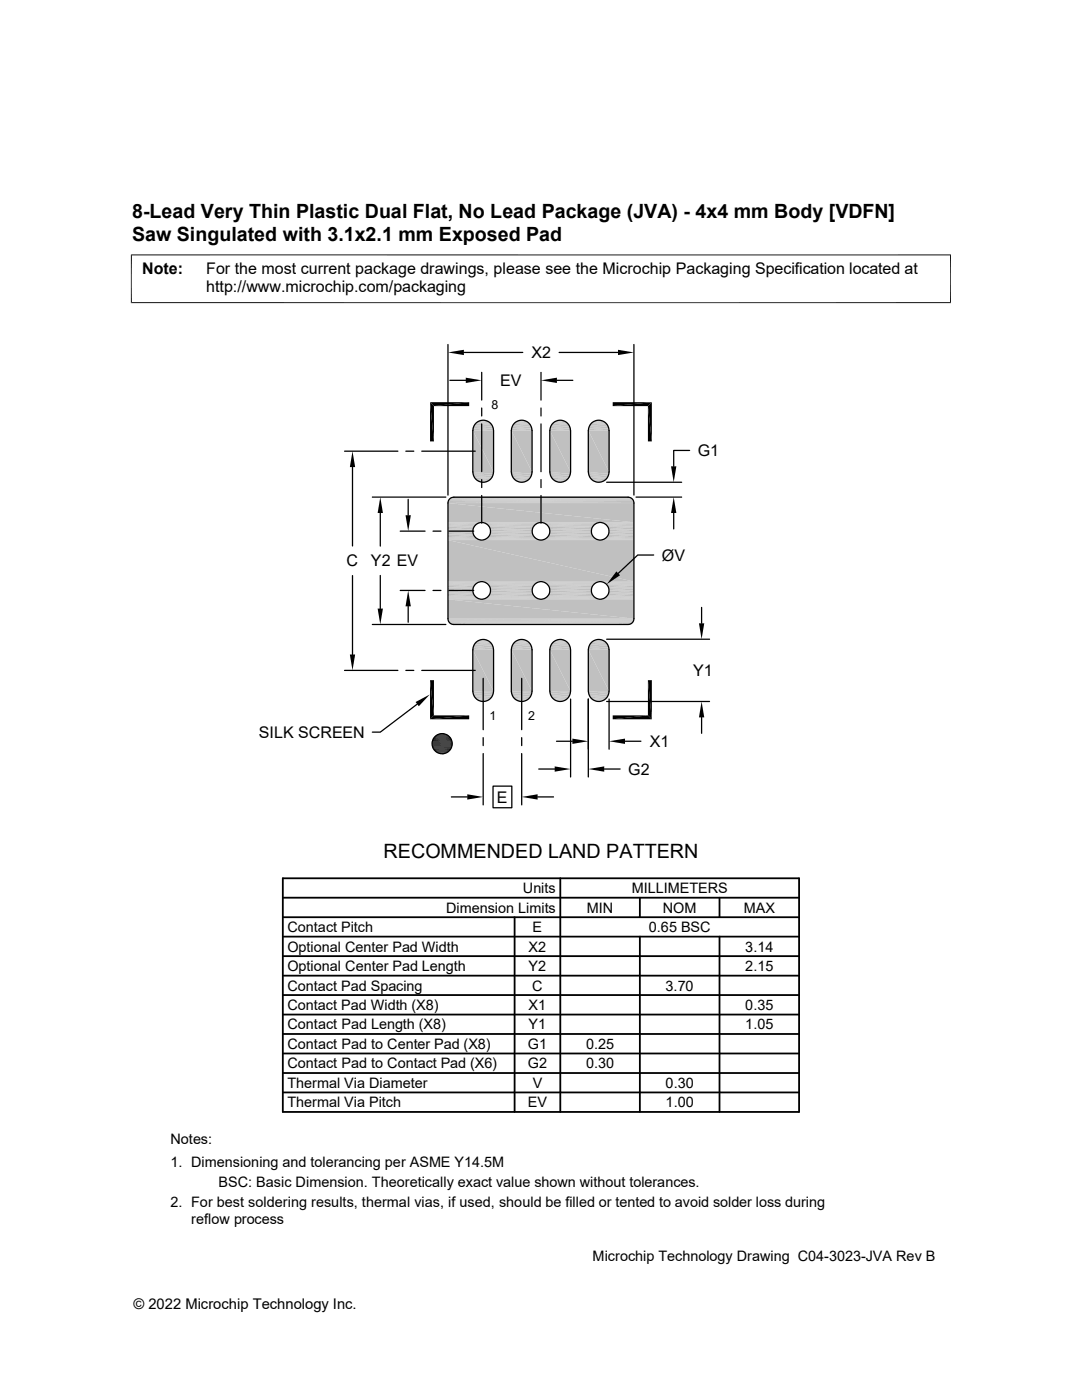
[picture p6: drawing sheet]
<svg xmlns="http://www.w3.org/2000/svg" width="216mm" height="279mm" viewBox="0 0 216 279" stroke-linecap="round" stroke-linejoin="round" font-family="sans-serif">
<g fill="#c0c0c0">
<path d="M118.9 83.9h1.1z"/>
<path d="M119.3 83.9h.7z"/>
<path d="M111.2 83.9h1.2z"/>
<path d="M111.6 83.9h.8z"/>
<path d="M103.5 83.9h1.2z"/>
<path d="M103.9 83.9h.8z"/>
<path d="M95.8 83.9h1.2z"/>
<path d="M96.2 83.9h.8z"/>
<path d="M118.6 84.1l.3-.2 1.5 .2z"/>
<path d="M118.9 83.9h1.1l.4 .2z"/>
<path d="M110.8 84.1l.4-.2 1.5 .2z"/>
<path d="M111.2 83.9h1.2l.3 .2z"/>
<path d="M103.2 84.1l.3-.2 1.5 .2z"/>
<path d="M103.5 83.9h1.2l.3 .2z"/>
<path d="M95.5 84.1l.3-.2 1.5 .2z"/>
<path d="M95.8 83.9h1.2l.3 .2z"/>
</g>
<path d="M95.2 84.2h2.5M102.8 84.2h2.5M110.5 84.2h2.5M118.2 84.2h2.5" fill="none" stroke="#c0c0c0" stroke-width=".2"/>
<path d="M94.9 84.4h3M102.6 84.4h3M110.3 84.4h3M117.9 84.4h3.1" fill="none" stroke="#c0c0c0" stroke-width=".25"/>
<path d="M94.7 84.7h3.5M102.3 84.7h3.6M110 84.7h3.5M117.7 84.7h3.5" fill="none" stroke="#c0c0c0" stroke-width=".32"/>
<path d="M94.5 85h3.8M102.2 85h3.8M109.9 85h3.8M117.5 85h3.9" fill="none" stroke="#c0c0c0" stroke-width=".34"/>
<path d="M94.4 85.4h4M102.1 85.4h4M109.7 85.4h4.1M117.4 85.4h4.1" fill="none" stroke="#c0c0c0" stroke-width=".36"/>
<path d="M94.3 85.7h4.2M102 85.7h4.2M109.7 85.7h4.2M117.4 85.7h4.1" fill="none" stroke="#c0c0c0" stroke-width=".38"/>
<g fill="#c0c0c0">
<path d="M117.4 85.9l4.1 8.3h-4.1z"/>
<path d="M117.4 85.9h4.1v8.3z"/>
<path d="M109.7 85.9l4.2 8.3h-4.2z"/>
<path d="M109.7 85.9h4.2v8.3z"/>
<path d="M102 85.9l4.2 8.3h-4.2z"/>
<path d="M102 85.9h4.2v8.3z"/>
<path d="M94.3 85.9l4.2 8.3h-4.2z"/>
<path d="M94.3 85.9h4.2v8.3z"/>
</g>
<path d="M94.3 94.4h4.2M94.4 94.8h4M102 94.4h4.2M102.1 94.8h4M109.7 94.4h4.2M109.7 94.8h4.1M117.4 94.4h4.1M117.4 94.8h4.1" fill="none" stroke="#c0c0c0" stroke-width=".38"/>
<path d="M94.5 95.1h3.8M102.2 95.1h3.8M109.9 95.1h3.8M117.5 95.1h3.9" fill="none" stroke="#c0c0c0" stroke-width=".34"/>
<path d="M94.7 95.4h3.5M102.3 95.4h3.6M110 95.4h3.5M117.7 95.4h3.5" fill="none" stroke="#c0c0c0" stroke-width=".3"/>
<path d="M94.9 95.7h3M102.6 95.7h3M110.3 95.7h3M117.9 95.7h3.1" fill="none" stroke="#c0c0c0" stroke-width=".25"/>
<path d="M95.2 95.9h2.5M102.8 95.9h2.5M110.5 95.9h2.5M118.2 95.9h2.5" fill="none" stroke="#c0c0c0" stroke-width=".21"/>
<g fill="#c0c0c0">
<path d="M118.6 96.1l1.4 .1z"/>
<path d="M118.6 96.1h1.8l-.4 .1z"/>
<path d="M110.8 96.1l1.6 .1z"/>
<path d="M110.8 96.1h1.9l-.3 .1z"/>
<path d="M103.2 96.1l1.5 .1z"/>
<path d="M103.2 96.1h1.8l-.3 .1z"/>
<path d="M95.5 96.1l1.5 .1z"/>
<path d="M95.5 96.1h1.8l-.3 .1z"/>
<path d="M118.9 96.2l.8 .1z"/>
<path d="M118.9 96.2h1.1z"/>
<path d="M111.2 96.2l.8 .1z"/>
<path d="M111.2 96.2h1.2z"/>
<path d="M103.5 96.2l.8 .1z"/>
<path d="M103.5 96.2h1.2z"/>
<path d="M95.8 96.2l.8 .1z"/>
<path d="M95.8 96.2h1.2z"/>
<path d="M118.9 127.7h1.1z"/>
<path d="M119.3 127.6l.7 .1z"/>
<path d="M111.2 127.7h1.2z"/>
<path d="M111.6 127.6l.8 .1z"/>
<path d="M103.5 127.7h1.2z"/>
<path d="M103.9 127.6l.8 .1z"/>
<path d="M95.8 127.7h1.2z"/>
<path d="M96.2 127.6l.8 .1z"/>
<path d="M118.6 127.8l.3-.1 1.5 .1z"/>
<path d="M118.9 127.7l1.5 .1z"/>
<path d="M110.8 127.8l.4-.1 1.5 .1z"/>
<path d="M111.2 127.7l1.5 .1z"/>
<path d="M103.2 127.8l.3-.1 1.5 .1z"/>
<path d="M103.5 127.7l1.5 .1z"/>
<path d="M95.5 127.8l.3-.1 1.5 .1z"/>
<path d="M95.8 127.7l1.5 .1z"/>
</g>
<path d="M95.2 127.9h2.5M102.8 127.9h2.5M110.5 127.9h2.5M118.2 127.9h2.5" fill="none" stroke="#c0c0c0" stroke-width=".21"/>
<path d="M94.9 128.1h3M102.6 128.1h3M110.3 128.1h3M117.9 128.1h3.1" fill="none" stroke="#c0c0c0" stroke-width=".25"/>
<path d="M94.7 128.4h3.5M102.3 128.4h3.6M110 128.4h3.5M117.7 128.4h3.5" fill="none" stroke="#c0c0c0" stroke-width=".3"/>
<path d="M94.5 128.7h3.8M102.2 128.7h3.8M109.9 128.7h3.8M117.5 128.7h3.9" fill="none" stroke="#c0c0c0" stroke-width=".34"/>
<path d="M94.3 129.5h4.2M94.4 129.1h4M102 129.5h4.2M102.1 129.1h4M109.7 129.5h4.2M109.7 129.1h4.1M117.4 129.5h4.1M117.4 129.1h4.1" fill="none" stroke="#c0c0c0" stroke-width=".38"/>
<g fill="#c0c0c0">
<path d="M117.4 129.7l4.1 8.2h-4.1z"/>
<path d="M117.4 129.7h4.1v8.2z"/>
<path d="M109.7 129.7l4.2 8.2h-4.2z"/>
<path d="M109.7 129.7h4.2v8.2z"/>
<path d="M102 129.7l4.2 8.2h-4.2z"/>
<path d="M102 129.7h4.2v8.2z"/>
<path d="M94.3 129.7l4.2 8.2h-4.2z"/>
<path d="M94.3 129.7h4.2v8.2z"/>
</g>
<path d="M94.3 138.1h4.2M102 138.1h4.2M109.7 138.1h4.2M117.4 138.1h4.1" fill="none" stroke="#c0c0c0" stroke-width=".38"/>
<path d="M94.4 138.5h4M102.1 138.5h4M109.7 138.5h4.1M117.4 138.5h4.1" fill="none" stroke="#c0c0c0" stroke-width=".36"/>
<path d="M94.5 138.9h3.8M102.2 138.9h3.8M109.9 138.9h3.8M117.5 138.9h3.9" fill="none" stroke="#c0c0c0" stroke-width=".34"/>
<path d="M94.7 139.2h3.5M102.3 139.2h3.6M110 139.2h3.5M117.7 139.2h3.5" fill="none" stroke="#c0c0c0" stroke-width=".32"/>
<path d="M94.9 139.5h3M102.6 139.5h3M110.3 139.5h3M117.9 139.5h3.1" fill="none" stroke="#c0c0c0" stroke-width=".25"/>
<path d="M95.2 139.7h2.5M102.8 139.7h2.5M110.5 139.7h2.5M118.2 139.7h2.5" fill="none" stroke="#c0c0c0" stroke-width=".2"/>
<g fill="#c0c0c0">
<path d="M118.6 139.8l1.4 .1h-1.1z"/>
<path d="M118.6 139.8h1.8l-.4 .1z"/>
<path d="M110.8 139.8l1.6 .1h-1.2z"/>
<path d="M110.8 139.8h1.9l-.3 .1z"/>
<path d="M103.2 139.8l1.5 .1h-1.2z"/>
<path d="M103.2 139.8h1.8l-.3 .1z"/>
<path d="M95.5 139.8l1.5 .1h-1.2z"/>
<path d="M95.5 139.8h1.8l-.3 .1z"/>
<path d="M118.9 139.9l.8 .1z"/>
<path d="M118.9 139.9h1.1z"/>
<path d="M111.2 139.9l.8 .1z"/>
<path d="M111.2 139.9h1.2z"/>
<path d="M103.5 139.9l.8 .1z"/>
<path d="M103.5 139.9h1.2z"/>
<path d="M95.8 139.9l.8 .1z"/>
<path d="M95.8 139.9h1.2z"/>
</g>
<path d="M89.5 99.9h36.9M89.5 99.7h36.8M89.7 99.6h36.5M89.8 99.4h36.3M90 99.3h35.9M90.1 99.3h35.6M90.4 99.2h35.1M89.4 100.3h37.1" fill="none" stroke="#c0c0c0" stroke-width=".2"/>
<path d="M89.4 100.1h37.1" fill="none" stroke="#c0c0c0" stroke-width=".21"/>
<g fill="#c0c0c0">
<path d="M89.4 100.4l37.1 3.8h-37.1z"/>
<path d="M89.4 100.4h37.1v3.8z"/>
</g>
<g fill="none" stroke="#c0c0c0" stroke-width=".2">
<path d="M89.4 104.3h6.5M89.4 104.4h6.2M89.4 104.5h5.9M89.4 107.5h5.9M89.4 107.7h6.2M89.4 107.7h6.5M96.3 107.7h11.5M96.3 104.3h11.5M96.6 107.7h10.9M96.6 104.4h10.9M96.9 107.5h10.2M96.9 104.5h10.2"/>
<path d="M108.1 107.7h11.5M108.1 104.3h11.5M108.4 107.7h10.9M108.4 104.4h10.9M108.7 107.5h10.3M108.7 104.5h10.3M119.9 107.7h6.6M119.9 104.3h6.6M120.2 104.4h6.3M120.2 107.7h6.3M120.5 107.5h6M120.5 104.5h6"/>
</g>
<path d="M89.4 104.7h5.6M97.2 104.7h9.7M109 104.7h9.7M120.8 104.7h5.7" fill="none" stroke="#c0c0c0" stroke-width=".21"/>
<path d="M89.4 105h5.4M89.4 105.2h5.2M97.4 105h9.2M97.6 105.2h8.8M109.2 105h9.2M109.5 105.2h8.8M121.1 105h5.4M121.3 105.2h5.2" fill="none" stroke="#c0c0c0" stroke-width=".28"/>
<path d="M89.4 105.5h5.1M89.4 106.2h5M89.4 106.5h5.1M97.8 106.5h8.5M97.8 105.5h8.5M97.9 106.2h8.3M109.6 105.5h8.5M109.6 106.5h8.5M109.7 106.2h8.3M121.4 106.5h5.1M121.4 105.5h5.1M121.5 106.2h5" fill="none" stroke="#c0c0c0" stroke-width=".32"/>
<path d="M89.4 105.9h5M97.9 105.9h8.3M109.7 105.9h8.3M121.5 105.9h5" fill="none" stroke="#c0c0c0" stroke-width=".34"/>
<path d="M89.4 106.8h5.2M97.6 106.8h8.8M109.5 106.8h8.8M121.3 106.8h5.2" fill="none" stroke="#c0c0c0" stroke-width=".3"/>
<path d="M89.4 107.1h5.4M97.4 107.1h9.2M109.2 107.1h9.2M121.1 107.1h5.4" fill="none" stroke="#c0c0c0" stroke-width=".25"/>
<path d="M89.4 107.3h5.6M97.2 107.3h9.7M109 107.3h9.7M120.8 107.3h5.7" fill="none" stroke="#c0c0c0" stroke-width=".23"/>
<g fill="#c0c0c0">
<path d="M89.4 107.8l37.1 8.3h-37.1z"/>
<path d="M89.4 107.8h37.1v8.3z"/>
</g>
<g fill="none" stroke="#c0c0c0" stroke-width=".2">
<path d="M89.4 116.1h6.5M89.4 116.2h6.2M89.4 116.3h5.9M89.4 119.3h5.9M89.4 119.5h6.2M89.4 119.6h6.5M96.3 119.6h11.5M96.3 116.1h11.5M96.6 119.5h10.9M96.6 116.2h10.9M96.9 119.3h10.2M96.9 116.3h10.2"/>
<path d="M108.1 119.6h11.5M108.1 116.1h11.5M108.4 119.5h10.9M108.4 116.2h10.9M108.7 119.3h10.3M108.7 116.3h10.3M119.9 119.6h6.6M119.9 116.1h6.6M120.2 116.2h6.3M120.2 119.5h6.3M120.5 119.3h6M120.5 116.3h6"/>
</g>
<path d="M89.4 116.5h5.6M97.2 116.5h9.7M109 116.5h9.7M120.8 116.5h5.7" fill="none" stroke="#c0c0c0" stroke-width=".23"/>
<path d="M89.4 116.8h5.4M97.4 116.8h9.2M109.2 116.8h9.2M121.1 116.8h5.4" fill="none" stroke="#c0c0c0" stroke-width=".25"/>
<path d="M89.4 117.1h5.2M97.6 117.1h8.8M109.5 117.1h8.8M121.3 117.1h5.2" fill="none" stroke="#c0c0c0" stroke-width=".3"/>
<path d="M89.4 117.4h5.1M89.4 117.7h5M89.4 118.3h5.1M97.8 118.3h8.5M97.8 117.4h8.5M97.9 117.7h8.3M109.6 117.4h8.5M109.6 118.3h8.5M109.7 117.7h8.3M121.4 118.3h5.1M121.4 117.4h5.1M121.5 117.7h5" fill="none" stroke="#c0c0c0" stroke-width=".32"/>
<path d="M89.4 118h5M97.9 118h8.3M109.7 118h8.3M121.5 118h5" fill="none" stroke="#c0c0c0" stroke-width=".34"/>
<path d="M89.4 118.6h5.2M89.4 118.9h5.4M97.4 118.9h9.2M97.6 118.6h8.8M109.2 118.9h9.2M109.5 118.6h8.8M121.1 118.9h5.4M121.3 118.6h5.2" fill="none" stroke="#c0c0c0" stroke-width=".28"/>
<path d="M89.4 119.1h5.6M97.2 119.1h9.7M109 119.1h9.7M120.8 119.1h5.7" fill="none" stroke="#c0c0c0" stroke-width=".21"/>
<g fill="#c0c0c0">
<path d="M89.4 119.6l37.1 3.9h-37.1z"/>
<path d="M89.4 119.6h37.1v3.9z"/>
</g>
<path d="M89.4 123.6h37.1M89.5 124h36.9M89.5 124.1h36.8M89.7 124.3h36.5M89.8 124.4h36.3M90 124.5h35.9M90.1 124.6h35.6" fill="none" stroke="#c0c0c0" stroke-width=".2"/>
<path d="M89.4 123.8h37.1" fill="none" stroke="#c0c0c0" stroke-width=".21"/>
<g fill="none" stroke="#000" stroke-width=".25">
<path d="M89.4 68.7v30.1M89.8 75.9h3.1M92.6 70.3h11.7M96.1 74.3v5.5M107.9 74.3v5.5M111.1 75.9h3.2M111.6 70.3h11.7M126.5 68.7v30.1M68.7 90h10.7M70.3 93.2v15.8M74.3 99.2h14.7M81 90h1.6"/>
<path d="M81.4 99.7v3.1M84.2 90h10.6M89.7 99.6l.9-.4h34.7a1.16 1.16 0 0 1 1.2 1.2v23.1a1.16 1.16 0 0 1-1.2 1.1h-34.7a1.16 1.16 0 0 1-1.2-1.1v-23.1zM94.3 85.9v8.3M94.4 85.9a2.06 2.06 0 0 1 2-2 2.06 2.06 0 0 1 2.1 2v8.3a2.05 2.05 0 0 1-2.1 2 2.05 2.05 0 0 1-2-2M96.1 81.4v1.6M96.1 84.6v9.5M96.1 95.7v1.6M96.1 98.9v5.5M102 85.9v8.3M102 85.9a2.06 2.06 0 0 1 2.1-2 2.06 2.06 0 0 1 2.1 2v8.3a2.05 2.05 0 0 1-2.1 2 2.05 2.05 0 0 1-2.1-2M107.9 81.4v1.6"/>
<path d="M107.9 84.6v9.5M107.9 95.7v1.6M107.9 98.9v5.5M109.7 85.9v8.3M109.7 85.9a2.06 2.06 0 0 1 2.1-2 2.06 2.06 0 0 1 2.1 2l-.1 8.3a2.05 2.05 0 0 1-2 2 2.05 2.05 0 0 1-2.1-2M117.4 85.9v8.3M117.4 85.9a2.06 2.06 0 0 1 2.1-2 2.06 2.06 0 0 1 2 2v8.3a2.05 2.05 0 0 1-2 2 2.05 2.05 0 0 1-2.1-2M121.1 96.2h14.9M126.9 99.2h9.1M137.6 89.9h-3.2v3.2M70.3 114.9v15.7M75.9 102.4v6.6"/>
<path d="M75.9 114.9v6.6M79.9 106h4.9M79.9 117.8h4.9M86.4 106h1.6M86.4 117.8h1.6M89.6 106h4.9M89.6 117.8h4.9M130.4 110.8h-3.1l-3.9 3.6M134.4 102.4v3.2M68.7 133.8h10.7M74.3 124.6h14.7M81 133.8h1.6"/>
<path d="M81.4 121v3.2M84.2 133.8h10.6M94.3 129.7v8.2M94.4 129.7a2.06 2.06 0 0 1 2-2.1 2.06 2.06 0 0 1 2.1 2.1v8.2a2.05 2.05 0 0 1-2.1 2.1 2.05 2.05 0 0 1-2-2.1M96.4 135.4v10.2M102 129.7v8.2M102 129.7a2.06 2.06 0 0 1 2.1-2.1 2.06 2.06 0 0 1 2.1 2.1v8.2a2.05 2.05 0 0 1-2.1 2.1 2.05 2.05 0 0 1-2.1-2.1M104.1 135.4v10.2M109.7 129.7v8.2M109.7 129.7a2.06 2.06 0 0 1 2.1-2.1 2.06 2.06 0 0 1 2.1 2.1l-.1 8.2a2.05 2.05 0 0 1-2 2.1 2.05 2.05 0 0 1-2.1-2.1M113.9 139.5v15.6M117.4 129.7v8.2"/>
<path d="M117.4 139.5v15.6M117.4 129.7a2.06 2.06 0 0 1 2.1-2.1 2.06 2.06 0 0 1 2 2.1v8.2a2.05 2.05 0 0 1-2 2.1 2.05 2.05 0 0 1-2.1-2.1M121.1 140h20.5M121.1 127.6h20.5M121.5 139.5v10M140 121.2v3.2M83.2 140.5l-7.3 5.6h-1.6M90.1 159h3.1M96.4 147.2v1.6M96.4 150.4v10.2M98.4 156.9h3.7v4.3h-3.7zM104.1 147.2v1.6"/>
<path d="M104.1 150.4v10.2M107.3 159h3.1M107.5 153.5h3.2M111 147.9h3.2M120.6 153.5h3.1M124.7 147.9h3.2M140 143.2v3.1"/>
<circle cx="96.1" cy="117.8" r="1.75"/>
<circle cx="96.1" cy="106" r="1.75"/>
<circle cx="108" cy="117.8" r="1.75"/>
<circle cx="108" cy="106" r="1.75"/>
<circle cx="119.8" cy="117.8" r="1.75"/>
<circle cx="119.8" cy="106" r="1.75"/>
<circle cx="88.2" cy="148.4" r="2.01"/>
</g>
<g fill="none" stroke="#000" stroke-width=".36">
<path d="M56.4 179.2h103M56.4 175.3h103v46.6h-103zM111.8 175.3v46.6M127.7 179.2v3.8M143.6 179.2v3.8M56.4 183h103M56.4 190.8h103M56.4 186.9h103M56.4 194.7h103M56.4 198.6h103M102.7 183v38.9M127.7 186.9v35"/>
<path d="M143.6 186.9v35M56.4 202.5h103M56.4 210.2h103M56.4 206.4h103M56.4 218h103M56.4 214.1h103"/>
</g>
<g fill="#000">
<path d="M89.4 70.3l3.2-.5v1.1zM92.9 75.4l3.2 .5-3.2 .5zM107.9 75.9l3.2-.5v1zM123.3 69.8l3.2 .5-3.2 .6zM70.3 90l.6 3.2h-1.1zM85.8 80.3l.8 7.8h-.8zM85.8 80.3h7.8l-7 .7zM85.8 80.3l.8 .7v7.1zM86.6 81l7-.7v.7zM122.3 80.3h7.8l-7.8 .7zM122.3 81l7.8-.7-.8 .7zM129.3 81l.8 7.1h-.8z"/>
<path d="M129.3 81l.8-.7v7.8zM133.9 93.1h1.1l-.6 3.1zM75.9 99.2l.5 3.2h-1zM80.9 102.8h1.1l-.6 3.2zM123 114l.7 .8-2.6 1.8zM134.4 99.2l.6 3.2h-1.1zM69.8 130.6h1.1l-.6 3.2zM75.4 121.5h1l-.5 3.1zM81.4 117.8l.6 3.2h-1.1zM129.3 135.7l.8 7.9-.8-.8zM129.3 135.7h.8v7.9zM139.5 124.4h1l-.5 3.2z"/>
<path d="M82.9 140.1l2.9-1.5-2.2 2.3zM85.8 135.7l.8 7.1-.8 .8zM85.8 135.7h.8v7.1zM87.2 150.2l1.9 .1zM87.4 146.6h1.8zM87.4 150.3h1.5zM87.4 150.3h1.7zM87.4 146.6h1.7zM87.6 146.5l1.5 .1zM87.6 150.3l1.1 .1zM87.6 150.3h1.3zM87.6 146.5h1.3z"/>
<path d="M87.8 146.4l1.1 .1zM87.8 150.4h.7zM87.8 150.4h.9zM87.8 146.4h.9zM87.9 146.4h.8zM87.9 150.4h.6zM87.9 146.4h.6zM93.2 158.5l3.2 .5-3.2 .6zM85.8 143.6l7.8-.8v.8zM86.6 142.8h7l-7.8 .8zM104.1 159l3.2-.5v1.1zM110.7 153l3.2 .5-3.2 .5z"/>
<path d="M114.2 147.4l3.2 .5-3.2 .6zM117.4 153.5l3.2-.5v1zM121.5 147.9l3.2-.5v1.1zM122.3 142.8h7l-7 .8zM122.3 143.6l7-.8 .8 .8zM140 140l.5 3.2h-1z"/>
</g>
<g fill="none" stroke="#000" stroke-width=".2">
<path d="M26.1 50.9h163.7M26.2 50.8v9.7M189.7 50.8v9.7M26.1 60.4h163.7M86.2 148.1h4M86.2 148.5h4.1M86.2 148.7h4M86.2 147.9h4M86.2 148.9h4M86.3 149.1h3.9M86.3 147.8h3.9M86.3 147.6h3.8"/>
<path d="M86.3 149.3h3.8M86.4 149.4h3.6M86.4 147.4h3.6M86.5 149.6h3.4M86.5 147.2h3.4M86.6 149.7h3.2M86.6 147.1h3.2M86.8 149.9h2.9M86.8 146.9h2.9M86.9 146.8h2.6M86.9 150h2.6M87.1 146.7h2.3"/>
<path d="M87.1 150.1h2.3M87.2 150.2h2M87.2 146.6h2"/>
</g>
<path d="M86.2 148.3h4.1" fill="none" stroke="#000" stroke-width=".21"/>
<g font-size="3.9">
<text x="26.4" y="43.5">8-Lead Very Thin Plastic Dual Flat, No Lead Package (JVA) - 4x4 mm Body [VDFN]</text>
<text x="26.4" y="48">Saw Singulated with 3.1x2.1 mm Exposed Pad</text>
<text x="76.5" y="171.1">RECOMMENDED LAND PATTERN</text>
</g>
<g font-size="3.2">
<text x="28.4" y="54.6">Note:</text>
<text x="41.1" y="58.3">http://www.microchip.com/packaging</text>
<text x="41.1" y="54.6">For the most current package drawings, please see the Microchip Packaging Specification located at</text>
<text x="106.1" y="71.5">X2</text>
<text x="99.8" y="77">EV</text>
<text x="139.2" y="91">G1</text>
<text x="69.2" y="113">C</text>
<text x="74" y="113.1">Y2 EV</text>
<text x="132.1" y="111.9">ØV</text>
<text x="138.3" y="134.9">Y1</text>
<text x="51.7" y="147.2">SILK SCREEN</text>
<text x="129.6" y="149.1">X1</text>
<text x="125.3" y="154.6">G2</text>
<text x="99.1" y="160.2">E</text>
</g>
<g font-size="2.9">
<text x="104.3" y="178.2">Units</text>
<text x="126" y="178.2">MILLIMETERS</text>
<text x="89" y="182.1">Dimension Limits</text>
<text x="117.1" y="182.1">MIN</text>
<text x="132.3" y="182.1">NOM</text>
<text x="148.4" y="182.1">MAX</text>
<text x="57.3" y="189.9">Optional Center Pad Width</text>
<text x="57.3" y="186">Contact Pitch</text>
<text x="105.5" y="189.9">X2</text>
<text x="106.3" y="186">E</text>
<text x="129.5" y="186">0.65 BSC</text>
<text x="148.7" y="189.9">3.14</text>
<text x="57.3" y="197.7">Contact Pad Spacing</text>
<text x="57.3" y="193.8">Optional Center Pad Length</text>
<text x="105.5" y="193.8">Y2</text>
<text x="106.2" y="197.7">C</text>
<text x="132.8" y="197.7">3.70</text>
<text x="148.7" y="193.8">2.15</text>
<text x="57.3" y="201.6">Contact Pad Width (X8)</text>
<text x="105.5" y="201.6">X1</text>
<text x="148.7" y="201.6">0.35</text>
<text x="57.3" y="209.3">Contact Pad to Center Pad (X8)</text>
<text x="57.3" y="205.4">Contact Pad Length (X8)</text>
<text x="105.3" y="209.3">G1</text>
<text x="105.5" y="205.4">Y1</text>
<text x="116.9" y="209.3">0.25</text>
<text x="148.7" y="205.4">1.05</text>
<text x="57.3" y="213.2">Contact Pad to Contact Pad (X6)</text>
<text x="105.3" y="213.2">G2</text>
<text x="116.9" y="213.2">0.30</text>
<text x="57.3" y="217.1">Thermal Via Diameter</text>
<text x="57.3" y="221">Thermal Via Pitch</text>
<text x="105.3" y="221">EV</text>
<text x="106.3" y="217.1">V</text>
<text x="132.8" y="217.1">0.30</text>
<text x="132.8" y="221">1.00</text>
<text x="34" y="228.3">Notes:</text>
<text x="34" y="232.9">1. Dimensioning and tolerancing per ASME Y14.5M</text>
<text x="43.6" y="236.9">BSC: Basic Dimension. Theoretically exact value shown without tolerances.</text>
<text x="34" y="241">2. For best soldering results, thermal vias, if used, should be filled or tented to avoid solder loss during</text>
<text x="38.1" y="244.3">reflow process</text>
<text x="118.3" y="251.7">Microchip Technology Drawing C04-3023-JVA Rev B</text>
<text x="26.6" y="261.3">© 2022 Microchip Technology Inc.</text>
</g>
<g font-size="2.5">
<text x="98.1" y="81.6">8</text>
<text x="97.7" y="143.7">1</text>
<text x="105.4" y="143.7">2</text>
</g>
</svg>
